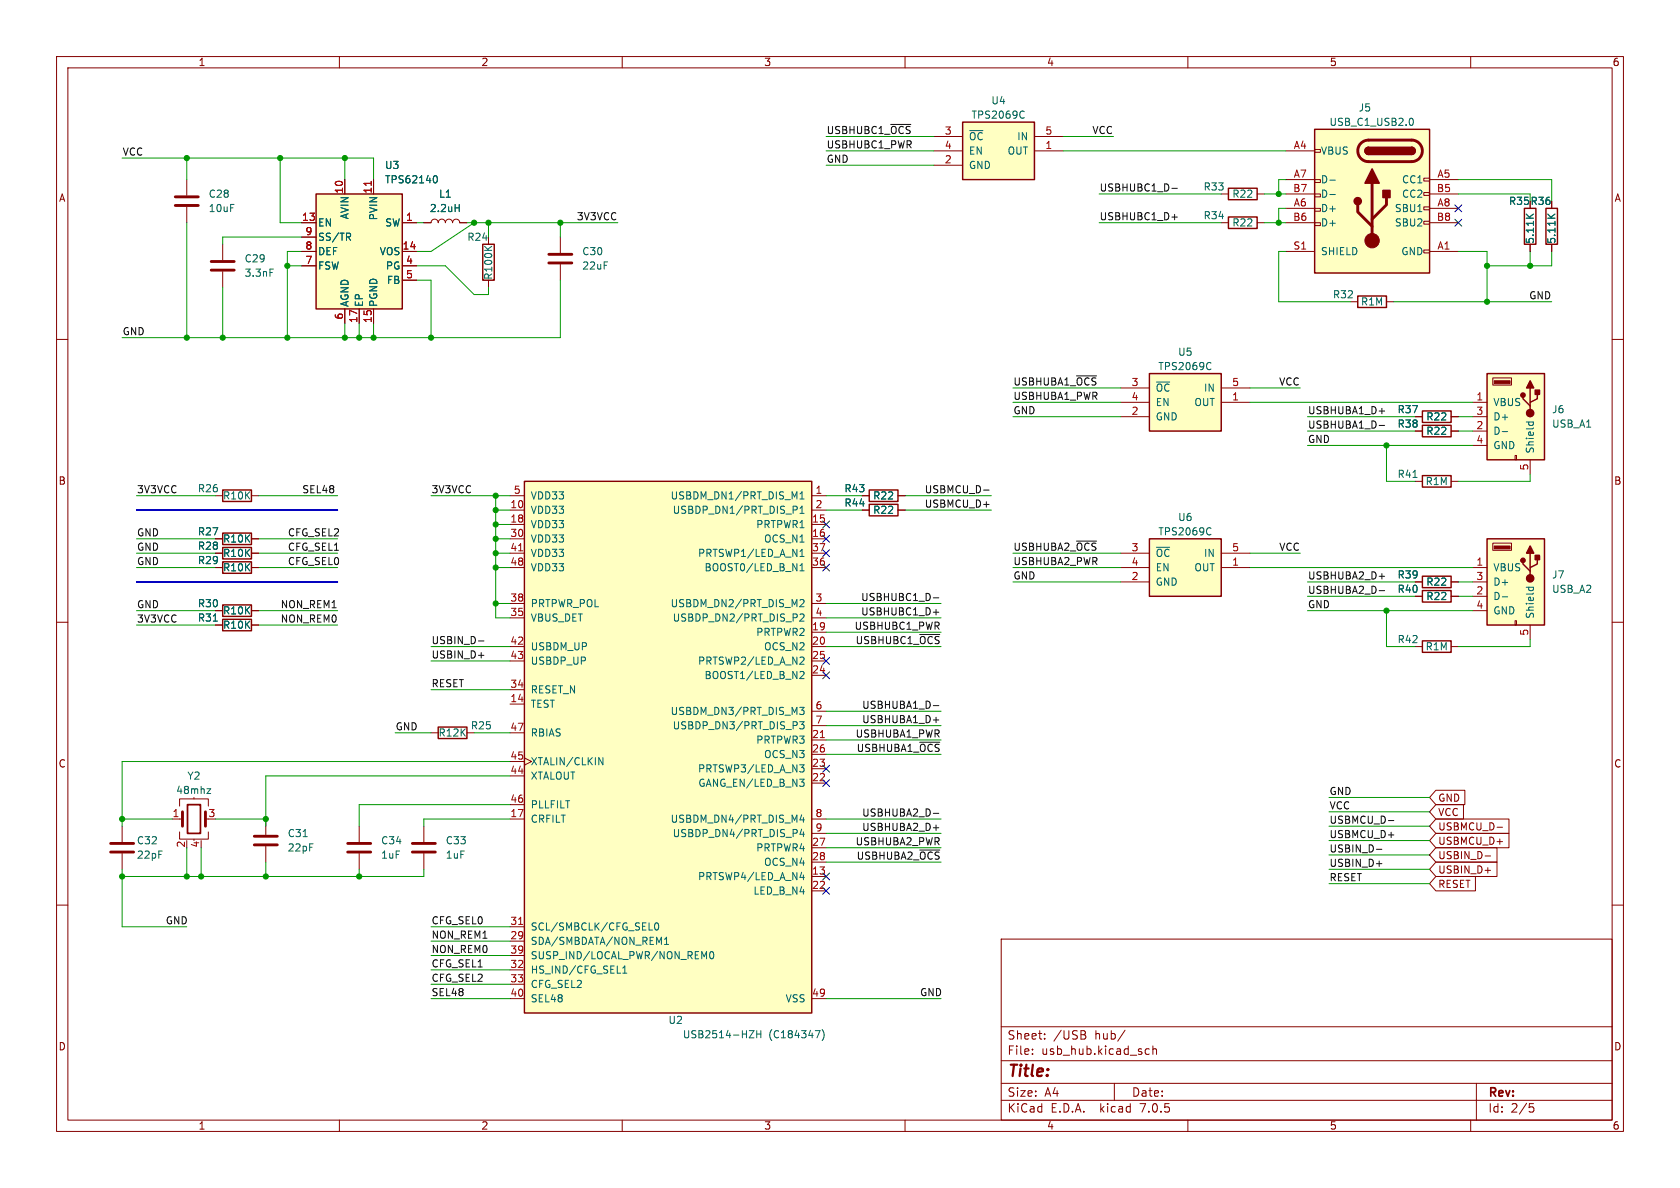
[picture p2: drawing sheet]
<svg xmlns="http://www.w3.org/2000/svg" width="297mm" height="210mm" viewBox="0 0 297 210" stroke-linecap="round" stroke-linejoin="round" font-family="sans-serif">
<g fill="none" stroke="#840000" stroke-width=".18">
<path d="M10 10h277v190h-277zM12 12h273v186h-273zM60 10v2M110 10v2M160 10v2M210 10v2M260 10v2M33 31.8v2.7M33 36.6v2.8M53.3 39.4h2.6M61 31.8v2.5M66 31.8v2.5"/>
<path d="M71.1 39.4h2.6M74.9 39.4h1.3a.64 .64 0 0 1 .6-.7 .64 .64 0 0 1 .7 .7 .64 .64 0 0 1 .6-.7 .64 .64 0 0 1 .6 .7 .64 .64 0 0 1 .7-.7 .64 .64 0 0 1 .6 .7 .64 .64 0 0 1 .6-.7 .64 .64 0 0 1 .7 .7h1.2M165.1 26.7h5.1M165.1 29.2h5.1M165.1 24.1h5.1M182.9 26.7h5.1M182.9 24.1h5.1M215.9 34.3h1.3M215.9 39.4h1.3M222.2 34.3h1.3M222.2 39.4h1.3M227.3 26.7h5.1"/>
<path d="M227.3 31.8h5.1M227.3 36.8h5.1M227.3 34.3h5.1M227.3 39.4h5.1M232.4 31.8h1v.5h-1zM232.4 26.4h1v.5h-1zM232.4 39.4h1v.5h-1zM232.4 36.8h1v.5h-1zM232.4 34.3h1v.5h-1zM251.7 39.1h1v.5h-1zM251.7 36.6h1v.5h-1zM251.7 34h1v.5h-1z"/>
<path d="M251.7 31.5h1v.5h-1zM252.7 31.8h5.1M252.7 36.8h5.1M252.7 34.3h5.1M252.7 39.4h5.1M274.3 35.6v1.2M10 60h2M39.4 43.2v2.8M39.4 48v2.8M53.3 44.5h2.6M53.3 47h2.6M53.3 41.9h2.6"/>
<path d="M61 54.6v2.6M63.5 54.6v2.6M66 54.6v2.6M71.1 44.5h2.6M71.1 47h2.6M71.1 49.5h2.6M86.4 49.5v1.3M99.1 41.9v2.8M99.1 46.7v2.8M227.3 44.5h5.1M238.8 53.3h1.2M245.1 53.3h1.3"/>
<path d="M251.7 44.2h1v.5h-1zM252.7 44.5h5.1M270.5 43.2v1.3M274.3 43.2v1.3M285 60h2M198.1 71.1h5.1M198.1 73.7h5.1M198.1 68.6h5.1M215.9 71.1h5.1M215.9 68.6h5.1M250.2 73.7h1.3M250.2 76.2h1.3"/>
<path d="M256.5 73.7h1.3M256.5 76.2h1.3M260.3 71.1h2.6M260.3 73.7h2.6M260.3 76.2h2.6M260.3 78.7h2.6M263.9 66.8h3.3v1.3h-3.3zM38.1 97.8h1.3M38.1 87.6h1.3M38.1 95.3h1.3M44.4 97.8h1.3M44.4 87.6h1.3"/>
<path d="M44.4 95.3h1.3M90.2 97.8h2.5M90.2 87.6h2.5M90.2 90.2h2.5M90.2 92.7h2.5M90.2 95.3h2.5M143.5 97.8h2.5M143.5 87.6h2.5M143.5 90.2h2.5M143.5 92.7h2.5M143.5 95.3h2.5M152.4 87.6h1.3"/>
<path d="M152.4 90.2h1.3M158.7 87.6h1.3M158.7 90.2h1.3M198.1 97.8h5.1M215.9 97.8h5.1M250.2 85.1h1.3M256.5 85.1h1.3M263.9 96h3.3v1.3h-3.3zM267.8 80.5h.3v.8h-.3zM270.5 81.3v2.5M10 110h2M38.1 100.3h1.3"/>
<path d="M38.1 108h1.3M38.1 110.5h1.3M44.4 100.3h1.3M44.4 108h1.3M44.4 110.5h1.3M90.2 114.3h2.5M90.2 100.3h2.5M90.2 116.8h2.5M90.2 106.7h2.5M90.2 109.2h2.5M143.5 114.3h2.5M143.5 100.3h2.5"/>
<path d="M143.5 111.8h2.5M143.5 119.4h2.5M143.5 116.8h2.5M143.5 106.7h2.5M143.5 109.2h2.5M198.1 100.3h5.1M198.1 102.9h5.1M215.9 100.3h5.1M250.2 114.3h1.3M250.2 102.9h1.3M250.2 105.4h1.3M256.5 114.3h1.3"/>
<path d="M256.5 102.9h1.3M256.5 105.4h1.3M260.3 100.3h2.6M260.3 102.9h2.6M260.3 105.4h2.6M260.3 108h2.6M267.8 109.7h.3v.8h-.3zM270.5 110.5v2.5M285 110h2M76.2 129.5h1.3M82.5 129.5h1.3M90.2 129.5h2.5"/>
<path d="M90.2 124.5h2.5M90.2 121.9h2.5M90.2 137.2h2.5M90.2 134.6h2.5M92.7 134l1.3 .6-1.3 .7M143.5 130.8h2.5M143.5 138.4h2.5M143.5 135.9h2.5M143.5 133.4h2.5M143.5 125.7h2.5M143.5 128.3h2.5M253.8 139.7h5.2v2.5h-5.2l-1.1-1.2z"/>
<path d="M10 160h2M21.6 146.1v2.7M21.6 150.9v2.8M30.5 144.8h1.8M31.7 147.1v1.2h5.1v-1.2M31.7 142.5v-1.3h5.1v1.3M34.3 141v.2M34.3 148.3v.3M47 144.8v2.8M47 149.6v2.8M63.5 146.1v2.7M63.5 150.9v2.8"/>
<path d="M74.9 146.1v2.7M74.9 150.9v2.8M90.2 144.8h2.5M90.2 142.2h2.5M143.5 144.8h2.5M143.5 154.9h2.5M143.5 157.5h2.5M143.5 149.9h2.5M143.5 152.4h2.5M143.5 147.3h2.5M253.8 144.8h13v2.5h-13l-1.1-1.2zM253.8 154.9h7v2.6h-7l-1.1-1.3z"/>
<path d="M253.8 152.4h10.9v2.5h-10.9l-1.1-1.2zM253.8 142.2h4.9v2.6h-4.9l-1.1-1.3zM253.8 149.9h10.9v2.5h-10.9l-1.1-1.3zM253.8 147.3h13v2.6h-13l-1.1-1.3zM262.5 153.9h1M262.5 151.3h1M264.7 146.2h.9M285 160h2M90.2 166.4h2.5M90.2 163.8h2.5M90.2 171.5h2.5M90.2 174h2.5"/>
<path d="M90.2 168.9h2.5M90.2 176.5h2.5M143.5 176.5h2.5M177 166h108v32h-108zM60 198v2M110 198v2M160 198v2M177 194.5h108M177 191.5h108M177 187.5h108M177 181.5h108M182.5 186.3v.1"/>
<path d="M182.5 185.5v.1M184.7 183.6v.1M184.7 182.8v.1M191.6 182.2l.3 .3-.1 .3-.2 .1a.4 .4 0 0 1 .4 .4 .4 .4 0 0 1-.3 .4M197 191.5v3M198.9 182.1l-1.3 2M202.5 186.1l.2 .3 .5-.1M203.2 185.5l-.5-.1-.2 .3M203.8 185.5l.2-.1 .4 .1 .1 .9M203.8 184.9v1.5M210 198v2M260 198v2"/>
<path d="M261 191.5v6.5M270.4 195.1h.7M270.5 195.7h.4l.3 .3-.2 .5-.5 .1"/>
</g>
<g fill="none" stroke="#840000" stroke-width=".25">
<path d="M55.9 34.3h15.2v20.3h-15.2zM170.2 21.6h12.7v10.2h-12.7zM217.2 33.3h5v2h-5zM217.2 38.4h5v2h-5zM232.4 22.9h20.3v25.4h-20.3zM241.9 26a.64 .64 0 0 0-.6 .7 .64 .64 0 0 0 .6 .6M249.6 26a.64 .64 0 0 1 .6 .7 .64 .64 0 0 1-.6 .6M269.5 36.8h2v6.4h-2zM273.3 36.8h2v6.4h-2zM85.3 43.2h2.1v6.3h-2.1zM240 52.3h5.1v2.1h-5.1zM203.2 66h12.7v10.2h-12.7z"/>
<path d="M251.5 72.6h5v2.1h-5zM251.5 75.2h5v2h-5zM262.9 66h10.1v15.3h-10.1zM269.2 69.9v.6l1.3 1.3v.6M270.5 68.6v2.5M271.8 69.2v1.3l-1.3 .6v.7M39.4 96.8h5v2h-5zM39.4 99.3h5v2h-5zM39.4 86.6h5v2h-5zM39.4 94.2h5v2.1h-5zM92.7 85.1h50.8v94h-50.8zM153.7 86.6h5v2h-5z"/>
<path d="M153.7 89.2h5v2h-5zM203.2 95.3h12.7v10.1h-12.7zM251.5 84.1h5v2h-5zM262.9 95.3h10.1v15.2h-10.1zM269.2 99.1v.6l1.3 1.3v.6M270.5 97.8v2.5M271.8 98.4v1.3l-1.3 .6v.7M39.4 109.5h5v2h-5zM39.4 106.9h5v2.1h-5zM251.5 113.3h5v2h-5zM251.5 101.9h5v2h-5zM251.5 104.4h5v2h-5z"/>
<path d="M77.5 128.5h5v2.1h-5z"/>
</g>
<g fill="#ffffc2" stroke="#ffffc2" stroke-width=".18">
<path d="M203.2 66h12.7v10.2h-12.7z"/>
<path d="M232.4 22.9h20.3v25.4h-20.3z"/>
<path d="M170.2 21.6h12.7v10.2h-12.7z"/>
<path d="M203.2 95.3h12.7v10.1h-12.7z"/>
<path d="M55.9 34.3h15.2v20.3h-15.2z"/>
<path d="M262.9 66h10.1v15.3h-10.1z"/>
<path d="M262.9 95.3h10.1v15.2h-10.1z"/>
<path d="M92.7 85.1h50.8v94h-50.8z"/>
</g>
<g fill="none" stroke="#006464" stroke-width=".18">
<path d="M180.8 19.6l.3 .2M76.9 31.1a.68 .68 0 0 1 .4 .6 .68 .68 0 0 1-.4 .6M80.5 36.7h.7M81.2 36.1v1.3M181.1 20.8l-.3 .1M235.1 31.8h1M235.1 34.4h1M249.4 20.9a.68 .68 0 0 1 .5 .6 .68 .68 0 0 1-.5 .7M269.8 37.8l.7 .8M271.1 37.8l-.7 .6M273.6 37.8l.8 .8M274.9 37.8l-.7 .6"/>
<path d="M47.7 47.6h.6M61.6 41.9l.4 .6M61.9 41.3l.1 .2-.1 .3M213.8 64.1l.3 .1M214.1 65.2l-.3 .1M265.6 76.3h.9M269.8 74.6h1.3M270.3 74.6l-.1 .4M271 74.6l.1 .4M140.9 89.6v.4M141.4 88.2h.8M141.4 87.3l.4-.4v1.3"/>
<path d="M141.4 89.8l.4-.3v1.2M141.4 97.5l.4-.4v1.3M141.4 90.7h.8M141.4 98.4h.8M213.8 93.3l.3 .1M214.1 94.4l-.3 .2M141.4 100l.4-.4v1.3M141.4 106.1l.5-.1 .3 .4-.8 .9h.8M141.4 108.7l.5-.2 .3 .4-.8 .9h.8M141.4 100.9h.8M141.5 118.8l.4-.1 .3 .4-.8 .9h.8M141.6 116.1l.4 .1 .2 .3-.8 .9h.8"/>
<path d="M265.6 105.5h.9M269.8 103.8h1.3M270.3 103.8l-.1 .4M271 103.8l.1 .4M36.6 139.4h.7l-.7 .9h.7M105.9 133.9l.7 1.3v-1.3M141.4 137.7h.8l-.5 .5M141.4 125h.8l-.5 .5 .4 .1v.6l-.2 .1-.5-.1M141.4 127.6h.8l-.5 .5 .4 .1v.5l-.2 .1-.5-.1M141.4 135.2h.8l-.5 .5 .4 .1 .1 .4-.3 .3h-.4M141.9 138.2l.3 .3v.3l-.3 .2M141.4 155.1h.8"/>
<path d="M141.7 144l-.3 .9h.8M141.7 146.6l-.3 .9h.8M142 144.5v.9M142 147.1v.8M142 154.7v.8M110.1 172h.7M110.1 171.1l.4-.3v1.2M114.8 164.4h.6M115.9 163.2l.1-.1a.68 .68 0 0 1 .5 .7 .68 .68 0 0 1-.5 .6 .84 .84 0 0 1-.1-1.2zM117.5 166.9h.7M117.5 166l.3-.3v1.2M124.5 169.1l.4-.9v1.3"/>
<path d="M125.6 168.3l.2-.1a.68 .68 0 0 1 .4 .7 .68 .68 0 0 1-.4 .6l-.2-.1-.1-.4zM132.5 182.2h.8l-.8 1.3h.8M133.8 182.2v1.3M133.8 182.8h.7M134.5 182.2v1.3M144.1 182.2h.9l-.6 1.3M145.3 182a1.46 1.46 0 0 1 0 1.9"/>
</g>
<g fill="#840000" stroke="#840000" stroke-width=".25">
<path d="M241.5 26.2l.4-.2v1.3a.64 .64 0 0 1-.5-.4 .64 .64 0 0 1 .1-.7z"/>
<path d="M242.6 29.8l1.2 2.6h-2.5z"/>
<path d="M244.5 33.7h1.2v1.2h-1.2z"/>
<path d="M241.9 26h7.7v1.3h-7.7z"/>
<path d="M249.6 26a.64 .64 0 0 1 .6 .7 .64 .64 0 0 1-.6 .6z"/>
<path d="M270.5 67.3l.6 1.3h-1.2z"/>
<path d="M271.4 69h.8v.7h-.8z"/>
<path d="M270.5 96.5l.6 1.3h-1.2z"/>
<path d="M271.4 98.2h.8v.7h-.8z"/>
<circle cx="240" cy="35.6" r=".63"/>
<circle cx="269.2" cy="69.9" r=".38"/>
<circle cx="270.5" cy="73" r=".63"/>
<circle cx="269.2" cy="99.1" r=".38"/>
<circle cx="270.5" cy="102.2" r=".63"/>
</g>
<g fill="none" stroke="#840000" stroke-width=".51">
<path d="M31 36.3h4.1M31 34.8h4.1M240 36.2v1.3l2.6 2.5M240.6 25.3l.5-.4 .7-.1h7.8a1.91 1.91 0 0 1 1.9 1.9 1.91 1.91 0 0 1-1.9 1.9h-7.7a1.91 1.91 0 0 1-1.7-1.2 1.91 1.91 0 0 1 .4-2.1zM242.6 32.4v10.1M245.1 34.9v1.3l-2.5 2.5M37.3 47.8h4.1M37.3 46.2h4.1M97 46.5h4.1M97 45h4.1M19.6 150.6h4M19.6 149.1h4"/>
<path d="M32.3 143.5v2.6M36.3 143.5v2.6M45 149.4h4M45 147.8h4M61.5 150.6h4M61.5 149.1h4M72.9 150.6h4.1M72.9 149.1h4.1"/>
</g>
<g fill="#840000" stroke="#840000" stroke-width=".18">
<path d="M264.2 67.3h2.8v.5h-2.8z"/>
<path d="M264.2 96.5h2.8v.5h-2.8z"/>
<circle cx="242.6" cy="42.5" r="1.27"/>
</g>
<path d="M65.6 32.1v.7M91.7 97.4h.7M145 130.4h.7M91.7 163.4h.7" fill="none" stroke="#a90000" stroke-width=".18"/>
<path d="M33.1 142.2h2.3v5.1h-2.3z" fill="none" stroke="#840000" stroke-width=".3"/>
<g fill="none" stroke="#0f0f0f" stroke-width=".18">
<path d="M157.5 22h3.5M207.2 38.4h.9M207.2 33.3h.9M190.3 66.4h3.6M243.8 75.2h1M243.8 72.7h1M173.9 86.6h1M190.3 95.7h3.6M84.6 113.3h1M84.6 115.8h1M162.6 112.2h3.5M165 108.2h1"/>
<path d="M165 105.7h1M243.8 101.9h1M243.8 104.4h1M162.6 131.2h3.5M165 124.7h1M165 127.3h1M162.6 150.3h3.5M165 143.8h1M165 146.3h1M243.3 150.1h1M243.3 152.7h1M245.5 145.1h.9"/>
</g>
<path d="M24.1 90.2h35.6h-35.6M24.1 102.9h35.6h-35.6" fill="none" stroke="#0000c2" stroke-width=".2"/>
<g fill="none" stroke="#009600" stroke-width=".18">
<path d="M21.6 27.9h44.4v3.9M33 27.9v3.9M33 39.4v20.3M49.5 27.9v11.5h3.8M61 27.9v3.9M73.7 39.4h1.2M82.5 39.4h26.7M83.8 39.4l-7.6 5.1h-2.5M86.4 39.4v2.5M99.1 39.4v2.5M146 29.2h19.1M146 26.7h19.1"/>
<path d="M146 24.1h19.1M188 26.7h39.3M188 24.1h8.8M194.3 39.4h21.6M194.3 34.3h21.6M223.5 39.4h3.8M223.5 34.3h3.8M227.3 31.8h-1.2v2.5M227.3 36.8h-1.2v2.6M257.8 34.3h12.7v1.3M257.8 31.8h16.5v3.8M39.4 50.8v8.9"/>
<path d="M50.8 47h2.5M53.3 41.9h-13.9v1.3M53.3 44.5h-2.5v15.2M61 57.2v2.5M63.5 57.2v2.5M66 57.2v2.5M73.7 47h5l5.1 5.1h2.6v-1.3M73.7 49.5h2.5v10.2M99.1 49.5v10.2h-77.5M227.3 44.5h-1.2v8.8h12.7M246.4 53.3h27.9M257.8 44.5h5.1v8.8"/>
<path d="M270.5 44.5v2.5M274.3 44.5v2.5h-11.4M179.1 71.1h19M179.1 73.7h19M179.1 68.6h19M221 71.1h39.3M221 68.6h8.9M231.1 78.7h29.2M231.1 73.7h19.1M231.1 76.2h19.1M245.1 78.7v6.4h5.1M257.8 73.7h2.5"/>
<path d="M257.8 76.2h2.5M24.1 97.8h14M24.1 95.3h14M24.1 87.6h14M45.7 97.8h14M45.7 95.3h14M45.7 87.6h14M76.2 87.6h14M87.6 97.8h2.6M87.6 87.6v21.6h2.6M87.6 95.3h2.6M87.6 92.7h2.6"/>
<path d="M87.6 90.2h2.6M146 87.6h6.4M146 90.2h6.4M160 87.6h15.3M160 90.2h15.3M179.1 97.8h19M221 97.8h8.9M270.5 83.8v1.3h-12.7M24.1 100.3h14M24.1 108h14M24.1 110.5h14M45.7 100.3h14"/>
<path d="M45.7 108h14M45.7 110.5h14M76.2 114.3h14M76.2 116.8h14M87.6 100.3h2.6M87.6 106.7h2.6M146 114.3h20.4M146 106.7h20.4M146 109.2h20.4M146 111.8h20.4M179.1 100.3h19M179.1 102.9h19"/>
<path d="M221 100.3h39.3M231.1 105.4h19.1M231.1 102.9h19.1M231.1 108h29.2M245.1 108v6.3h5.1M257.8 105.4h2.5M257.8 102.9h2.5M270.5 113v1.3h-12.7M69.8 129.5h6.4M76.2 121.9h14M83.8 129.5h6.4M90.2 137.2h-43.2v8.9"/>
<path d="M90.2 134.6h-68.6v11.5M146 125.7h20.4M146 133.4h20.4M146 128.3h20.4M146 130.8h20.4M21.6 144.8h8.9M21.6 153.7v10.1h11.4M33 149.9v5M35.6 149.9v5M38.1 144.8h8.9M47 152.4v2.5M63.5 153.7v1.2"/>
<path d="M74.9 153.7v1.2h-53.3M90.2 142.2h-26.7v3.9M90.2 144.8h-15.3v1.3M146 144.8h20.4M146 152.4h20.4M146 149.9h20.4M146 147.3h20.4M234.9 141h17.8M234.9 143.5h17.8M234.9 153.7h17.8M234.9 151.1h17.8M234.9 146.1h17.8"/>
<path d="M234.9 148.6h17.8M234.9 156.2h17.8M76.2 168.9h14M76.2 163.8h14M76.2 166.4h14M76.2 171.5h14M76.2 176.5h14M76.2 174h14M146 176.5h20.4"/>
</g>
<g fill="none" stroke="#000084" stroke-width=".18">
<path d="M257.2 36.2l1.2 1.2M257.2 38.8l1.2 1.2M258.4 36.2l-1.2 1.2M258.4 38.8l-1.2 1.2M145.4 97.2l1.3 1.2M145.4 92.1l1.3 1.2M145.4 94.6l1.3 1.3M145.4 99.7l1.3 1.2M146.7 97.2l-1.3 1.2M146.7 92.1l-1.3 1.2M146.7 94.6l-1.3 1.3M146.7 99.7l-1.3 1.2"/>
<path d="M145.4 116.2l1.3 1.2M145.4 118.8l1.3 1.2M146.7 116.2l-1.3 1.2M146.7 118.8l-1.3 1.2M145.4 137.8l1.3 1.2M145.4 135.3l1.3 1.2M146.7 137.8l-1.3 1.2M146.7 135.3l-1.3 1.2M145.4 154.3l1.3 1.2M145.4 156.9l1.3 1.2M146.7 154.3l-1.3 1.2M146.7 156.9l-1.3 1.2"/>
</g>
<g fill="#009600" stroke="#009600" stroke-width=".18">
<circle cx="83.8" cy="39.4" r=".46"/>
<circle cx="86.4" cy="39.4" r=".46"/>
<circle cx="99.1" cy="39.4" r=".46"/>
<circle cx="87.6" cy="90.2" r=".46"/>
<circle cx="87.6" cy="87.6" r=".46"/>
<circle cx="76.2" cy="59.7" r=".46"/>
<circle cx="245.1" cy="78.7" r=".46"/>
<circle cx="270.5" cy="47" r=".46"/>
<circle cx="262.9" cy="53.3" r=".46"/>
<circle cx="262.9" cy="47" r=".46"/>
<circle cx="226.1" cy="34.3" r=".46"/>
<circle cx="226.1" cy="39.4" r=".46"/>
<circle cx="245.1" cy="108" r=".46"/>
<circle cx="33" cy="27.9" r=".46"/>
<circle cx="39.4" cy="59.7" r=".46"/>
<circle cx="33" cy="59.7" r=".46"/>
<circle cx="50.8" cy="47" r=".46"/>
<circle cx="50.8" cy="59.7" r=".46"/>
<circle cx="49.5" cy="27.9" r=".46"/>
<circle cx="87.6" cy="100.3" r=".46"/>
<circle cx="87.6" cy="106.7" r=".46"/>
<circle cx="87.6" cy="97.8" r=".46"/>
<circle cx="87.6" cy="95.3" r=".46"/>
<circle cx="87.6" cy="92.7" r=".46"/>
<circle cx="35.6" cy="154.9" r=".46"/>
<circle cx="47" cy="154.9" r=".46"/>
<circle cx="63.5" cy="154.9" r=".46"/>
<circle cx="21.6" cy="144.8" r=".46"/>
<circle cx="47" cy="144.8" r=".46"/>
<circle cx="21.6" cy="154.9" r=".46"/>
<circle cx="33" cy="154.9" r=".46"/>
<circle cx="61" cy="59.7" r=".46"/>
<circle cx="63.5" cy="59.7" r=".46"/>
<circle cx="61" cy="27.9" r=".46"/>
<circle cx="66" cy="59.7" r=".46"/>
</g>
<text font-size="2.8" fill="#840000" x="178" y="190.8">Title:</text>
<g font-size="2.1" fill="#840000">
<text x="178" y="183.9">Sheet:</text>
<text x="186.2" y="183.9">/USB</text>
<text x="193.4" y="183.9">hub/</text>
<text x="178" y="186.6">File:</text>
<text x="184" y="186.6">usb_hub.kicad_sch</text>
<text x="178" y="196.8">KiCad</text>
<text x="178" y="194">Size:</text>
<text x="184.6" y="194">A4</text>
<text x="185.7" y="196.8">E.D.A.</text>
<text x="194.4" y="196.8">kicad</text>
<text x="200" y="194">Date:</text>
<text x="201.5" y="196.8">7.0.5</text>
<text x="263" y="194.2">Rev:</text>
<text x="263" y="196.8">Id:</text>
<text x="267" y="196.8">2/5</text>
</g>
<g font-size="1.8" fill="#840000">
<text x="35" y="11.8">1</text>
<text x="85" y="11.8">2</text>
<text x="135" y="11.8">3</text>
<text x="185" y="11.8">4</text>
<text x="235" y="11.8">5</text>
<text x="285" y="11.8">6</text>
<text x="10.4" y="35.8">A</text>
<text x="285.4" y="35.8">A</text>
<text x="266.7" y="36.4">R35 R36</text>
<text x="10.3" y="85.8">B</text>
<text x="285.3" y="85.8">B</text>
<text x="10.3" y="135.8">C</text>
<text x="285.3" y="135.8">C</text>
<text x="254.2" y="141.9">GND</text>
<text x="254.2" y="147">USBMCU_D-</text>
<text x="254.2" y="144.4">VCC</text>
<text x="254.2" y="149.5">USBMCU_D+</text>
<text x="254.2" y="154.6">USBIN_D+</text>
<text x="254.2" y="152">USBIN_D-</text>
<text x="254.2" y="157.1">RESET</text>
<text x="10.3" y="185.8">D</text>
<text x="285.3" y="185.8">D</text>
<text x="35" y="199.8">1</text>
<text x="85" y="199.8">2</text>
<text x="135" y="199.8">3</text>
<text x="185" y="199.8">4</text>
<text x="235" y="199.8">5</text>
<text x="285" y="199.8">6</text>
</g>
<g font-size="1.8" fill="#0f0f0f">
<text x="146" y="23.8">USBHUBC1_~{OCS}</text>
<text x="193.1" y="23.8">VCC</text>
<text x="21.6" y="27.6">VCC</text>
<text x="146" y="26.3">USBHUBC1_PWR</text>
<text x="146" y="28.9">GND</text>
<text x="194.3" y="33.9">USBHUBC1_D-</text>
<text x="102" y="39">3V3VCC</text>
<text x="194.3" y="39">USBHUBC1_D+</text>
<text x="270.3" y="53">GND</text>
<text x="21.6" y="59.3">GND</text>
<text x="179.1" y="68.2">USBHUBA1_~{OCS}</text>
<text x="179.1" y="70.8">USBHUBA1_PWR</text>
<text x="226.1" y="68.2">VCC</text>
<text x="179.1" y="73.3">GND</text>
<text x="231.1" y="75.9">USBHUBA1_D-</text>
<text x="231.1" y="73.3">USBHUBA1_D+</text>
<text x="231.1" y="78.4">GND</text>
<text x="24.1" y="87.3">3V3VCC</text>
<text x="53.3" y="87.3">SEL48</text>
<text x="76.2" y="87.3">3V3VCC</text>
<text x="163.5" y="89.8">USBMCU_D+</text>
<text x="163.5" y="87.3">USBMCU_D-</text>
<text x="24.1" y="94.9">GND</text>
<text x="50.8" y="94.9">CFG_SEL2</text>
<text x="24.1" y="100">GND</text>
<text x="24.1" y="97.4">GND</text>
<text x="50.8" y="100">CFG_SEL0</text>
<text x="50.8" y="97.4">CFG_SEL1</text>
<text x="179.1" y="97.4">USBHUBA2_~{OCS}</text>
<text x="179.1" y="100">USBHUBA2_PWR</text>
<text x="226.1" y="97.4">VCC</text>
<text x="24.1" y="107.6">GND</text>
<text x="49.5" y="107.6">NON_REM1</text>
<text x="152.2" y="106.3">USBHUBC1_D-</text>
<text x="179.1" y="102.5">GND</text>
<text x="231.1" y="107.6">GND</text>
<text x="231.1" y="102.5">USBHUBA2_D+</text>
<text x="231.1" y="105.1">USBHUBA2_D-</text>
<text x="24.1" y="110.1">3V3VCC</text>
<text x="49.5" y="110.1">NON_REM0</text>
<text x="76.2" y="114">USBIN_D-</text>
<text x="151.1" y="111.4">USBHUBC1_PWR</text>
<text x="151.2" y="114">USBHUBC1_~{OCS}</text>
<text x="152.2" y="108.9">USBHUBC1_D+</text>
<text x="76.2" y="116.5">USBIN_D+</text>
<text x="76.2" y="121.6">RESET</text>
<text x="152.4" y="125.4">USBHUBA1_D-</text>
<text x="69.8" y="129.2">GND</text>
<text x="151.2" y="130.5">USBHUBA1_PWR</text>
<text x="152.4" y="127.9">USBHUBA1_D+</text>
<text x="151.4" y="133">USBHUBA1_~{OCS}</text>
<text x="234.9" y="140.6">GND</text>
<text x="234.9" y="143.2">VCC</text>
<text x="151.2" y="149.5">USBHUBA2_PWR</text>
<text x="152.4" y="144.4">USBHUBA2_D-</text>
<text x="152.4" y="147">USBHUBA2_D+</text>
<text x="234.9" y="145.7">USBMCU_D-</text>
<text x="234.9" y="148.2">USBMCU_D+</text>
<text x="151.4" y="152.1">USBHUBA2_~{OCS}</text>
<text x="234.9" y="150.8">USBIN_D-</text>
<text x="234.9" y="155.9">RESET</text>
<text x="234.9" y="153.3">USBIN_D+</text>
<text x="29.2" y="163.5">GND</text>
<text x="76.2" y="163.5">CFG_SEL0</text>
<text x="76.2" y="166">NON_REM1</text>
<text x="76.2" y="168.6">NON_REM0</text>
<text x="76.2" y="173.6">CFG_SEL2</text>
<text x="76.2" y="171.1">CFG_SEL1</text>
<text x="76.2" y="176.2">SEL48</text>
<text x="162.6" y="176.2">GND</text>
</g>
<g font-size="1.8" fill="#a90000">
<text x="167" y="23.9">3</text>
<text x="184.8" y="23.9">5</text>
<text x="167" y="29">2</text>
<text x="167" y="26.4">4</text>
<text x="184.8" y="26.4">1</text>
<text x="228.7" y="26.4">A4</text>
<text x="60.7" y="34.3" transform="rotate(-90 60.7 34.3)">10</text>
<text x="65.8" y="34.3" transform="rotate(-90 65.8 34.3)">11</text>
<text x="228.6" y="34">B7</text>
<text x="228.7" y="31.5">A7</text>
<text x="254" y="34">B5</text>
<text x="254.1" y="31.5">A5</text>
<text x="53.3" y="39.1">13</text>
<text x="53.9" y="41.7">9</text>
<text x="71.7" y="39.1">1</text>
<text x="228.6" y="39.1">B6</text>
<text x="228.7" y="36.6">A6</text>
<text x="254" y="39.1">B8</text>
<text x="254.1" y="36.6">A8</text>
<text x="53.9" y="46.7">7</text>
<text x="53.9" y="44.2">8</text>
<text x="71.1" y="44.2">14</text>
<text x="71.7" y="46.7">4</text>
<text x="228.6" y="44.2">S1</text>
<text x="254.1" y="44.2">A1</text>
<text x="71.7" y="49.3">5</text>
<text x="60.7" y="56.5" transform="rotate(-90 60.7 56.5)">6</text>
<text x="63.2" y="57.2" transform="rotate(-90 63.2 57.2)">17</text>
<text x="65.8" y="57.2" transform="rotate(-90 65.8 57.2)">15</text>
<text x="200" y="68.3">3</text>
<text x="200" y="70.9">4</text>
<text x="217.8" y="70.9">1</text>
<text x="217.8" y="68.3">5</text>
<text x="261" y="70.9">1</text>
<text x="200" y="73.4">2</text>
<text x="261" y="75.9">2</text>
<text x="261" y="73.4">3</text>
<text x="261" y="78.5">4</text>
<text x="270.3" y="83.2" transform="rotate(-90 270.3 83.2)">5</text>
<text x="90.2" y="89.9">10</text>
<text x="90.8" y="87.4">5</text>
<text x="144.1" y="87.4">1</text>
<text x="144.1" y="89.9">2</text>
<text x="90.2" y="92.5">18</text>
<text x="90.2" y="95">30</text>
<text x="143.5" y="92.5">15</text>
<text x="143.5" y="95">16</text>
<text x="90.2" y="97.5">41</text>
<text x="90.2" y="100.1">48</text>
<text x="143.5" y="100.1">36</text>
<text x="143.5" y="97.5">37</text>
<text x="200" y="97.5">3</text>
<text x="200" y="100.1">4</text>
<text x="217.8" y="100.1">1</text>
<text x="217.8" y="97.5">5</text>
<text x="261" y="100.1">1</text>
<text x="90.2" y="106.4">38</text>
<text x="144.1" y="106.4">3</text>
<text x="200" y="102.6">2</text>
<text x="261" y="105.2">2</text>
<text x="261" y="102.6">3</text>
<text x="261" y="107.7">4</text>
<text x="90.2" y="109">35</text>
<text x="143.5" y="111.5">19</text>
<text x="144.1" y="109">4</text>
<text x="270.3" y="112.4" transform="rotate(-90 270.3 112.4)">5</text>
<text x="90.2" y="114">42</text>
<text x="90.2" y="116.6">43</text>
<text x="143.5" y="114">20</text>
<text x="143.5" y="119.1">24</text>
<text x="143.5" y="116.6">25</text>
<text x="90.2" y="124.2">14</text>
<text x="90.2" y="121.7">34</text>
<text x="144.1" y="125.5">6</text>
<text x="90.2" y="129.3">47</text>
<text x="143.5" y="130.6">21</text>
<text x="144.1" y="128">7</text>
<text x="90.2" y="136.9">44</text>
<text x="90.2" y="134.4">45</text>
<text x="143.5" y="135.6">23</text>
<text x="143.5" y="133.1">26</text>
<text x="90.2" y="142">46</text>
<text x="143.5" y="138.2">22</text>
<text x="30.4" y="144.5">1</text>
<text x="32.8" y="149.9" transform="rotate(-90 32.8 149.9)">2</text>
<text x="35.3" y="149.9" transform="rotate(-90 35.3 149.9)">4</text>
<text x="36.8" y="144.5">3</text>
<text x="90.2" y="144.5">17</text>
<text x="143.5" y="149.6">27</text>
<text x="144.1" y="144.5">8</text>
<text x="144.1" y="147.1">9</text>
<text x="143.5" y="154.7">13</text>
<text x="143.5" y="152.1">28</text>
<text x="143.5" y="157.2">22</text>
<text x="90.2" y="166.1">29</text>
<text x="90.2" y="163.6">31</text>
<text x="90.2" y="171.2">32</text>
<text x="90.2" y="173.7">33</text>
<text x="90.2" y="168.7">39</text>
<text x="90.2" y="176.3">40</text>
<text x="143.5" y="176.3">49</text>
</g>
<g font-size="1.8" fill="#006464">
<text x="171.7" y="21.1">TPS2069C</text>
<text x="175.2" y="18.6">U4</text>
<text x="235" y="22.4">USB_C1_USB2.0</text>
<text x="240.1" y="19.9">J5</text>
<text x="171.2" y="25">~{OC}</text>
<text x="171.2" y="27.5">EN</text>
<text x="178.1" y="27.5">OUT</text>
<text x="179.8" y="25">IN</text>
<text x="233.4" y="27.5">VBUS</text>
<text x="36.8" y="35.1">C28</text>
<text x="68" y="30">U3</text>
<text x="68" y="32.6">TPS62140</text>
<text x="77.6" y="35.1">L1</text>
<text x="171.2" y="30">GND</text>
<text x="212.7" y="33.8">R33</text>
<text x="217.8" y="35.1">R22</text>
<text x="233.4" y="32.6">D-</text>
<text x="233.4" y="35.1">D-</text>
<text x="247.8" y="32.6">CC1</text>
<text x="247.8" y="35.1">CC2</text>
<text x="36.8" y="37.7">10uF</text>
<text x="56.1" y="40.2">EN</text>
<text x="61.8" y="38.8" transform="rotate(-90 61.8 38.8)">AVIN</text>
<text x="66.9" y="39" transform="rotate(-90 66.9 39)">PVIN</text>
<text x="68.1" y="40.2">SW</text>
<text x="75.9" y="37.7">2.2uH</text>
<text x="212.7" y="38.9">R34</text>
<text x="217.8" y="40.2">R22</text>
<text x="233.4" y="37.7">D+</text>
<text x="233.4" y="40.2">D+</text>
<text x="246.6" y="37.7">SBU1</text>
<text x="246.6" y="40.2">SBU2</text>
<text x="43.2" y="46.5">C29</text>
<text x="56.1" y="47.8">FSW</text>
<text x="56.1" y="45.3">DEF</text>
<text x="56.1" y="42.7">SS/TR</text>
<text x="67.1" y="45.3">VOS</text>
<text x="68.2" y="47.8">PG</text>
<text x="82.6" y="42.7">R24</text>
<text x="102.9" y="45.3">C30</text>
<text x="102.9" y="47.8">22uF</text>
<text x="233.4" y="45.3">SHIELD</text>
<text x="247.7" y="45.3">GND</text>
<text x="271.3" y="43.2" transform="rotate(-90 271.3 43.2)">5.11K</text>
<text x="275.1" y="43.2" transform="rotate(-90 275.1 43.2)">5.11K</text>
<text x="43.2" y="49.1">3.3nF</text>
<text x="68.4" y="50.4">FB</text>
<text x="87.2" y="49.5" transform="rotate(-90 87.2 49.5)">R100K</text>
<text x="235.6" y="52.9">R32</text>
<text x="61.8" y="54.4" transform="rotate(-90 61.8 54.4)">AGND</text>
<text x="64.3" y="54.4" transform="rotate(-90 64.3 54.4)">EP</text>
<text x="66.9" y="54.4" transform="rotate(-90 66.9 54.4)">PGND</text>
<text x="240.5" y="54.2">R1M</text>
<text x="204.7" y="65.6">TPS2069C</text>
<text x="208.2" y="63.1">U5</text>
<text x="204.2" y="69.4">~{OC}</text>
<text x="204.2" y="71.9">EN</text>
<text x="211.1" y="71.9">OUT</text>
<text x="212.8" y="69.4">IN</text>
<text x="263.9" y="71.9">VBUS</text>
<text x="204.2" y="74.5">GND</text>
<text x="247" y="73.2">R37</text>
<text x="247" y="75.8">R38</text>
<text x="252.1" y="74.5">R22</text>
<text x="252.1" y="77">R22</text>
<text x="263.9" y="77">D-</text>
<text x="263.9" y="74.5">D+</text>
<text x="274.3" y="73.2">J6</text>
<text x="274.3" y="75.8">USB_A1</text>
<text x="263.9" y="79.6">GND</text>
<text x="271.3" y="80.3" transform="rotate(-90 271.3 80.3)">Shield</text>
<text x="34.9" y="87.2">R26</text>
<text x="39.4" y="88.5">R10K</text>
<text x="93.7" y="88.5">VDD33</text>
<text x="118.5" y="88.5">USBDM_DN1/PRT_DIS_M1</text>
<text x="149.2" y="87.2">R43</text>
<text x="149.2" y="89.7">R44</text>
<text x="154.3" y="88.5">R22</text>
<text x="247" y="84.6">R41</text>
<text x="252" y="85.9">R1M</text>
<text x="34.9" y="94.8">R27</text>
<text x="93.7" y="91">VDD33</text>
<text x="93.7" y="93.5">VDD33</text>
<text x="118.9" y="91">USBDP_DN1/PRT_DIS_P1</text>
<text x="133.7" y="93.5">PRTPWR1</text>
<text x="154.3" y="91">R22</text>
<text x="204.7" y="94.8">TPS2069C</text>
<text x="208.2" y="92.3">U6</text>
<text x="34.9" y="97.3">R28</text>
<text x="34.9" y="99.9">R29</text>
<text x="39.4" y="98.6">R10K</text>
<text x="39.4" y="101.2">R10K</text>
<text x="39.4" y="96.1">R10K</text>
<text x="93.7" y="96.1">VDD33</text>
<text x="93.7" y="98.6">VDD33</text>
<text x="93.7" y="101.2">VDD33</text>
<text x="123.4" y="98.6">PRTSWP1/LED_A_N1</text>
<text x="124.5" y="101.2">BOOST0/LED_B_N1</text>
<text x="135" y="96.1">OCS_N1</text>
<text x="204.2" y="98.6">~{OC}</text>
<text x="204.2" y="101.2">EN</text>
<text x="211.1" y="101.2">OUT</text>
<text x="212.8" y="98.6">IN</text>
<text x="263.9" y="101.2">VBUS</text>
<text x="34.9" y="107.5">R30</text>
<text x="93.7" y="107.5">PRTPWR_POL</text>
<text x="118.5" y="107.5">USBDM_DN2/PRT_DIS_M2</text>
<text x="204.2" y="103.7">GND</text>
<text x="247" y="102.4">R39</text>
<text x="247" y="105">R40</text>
<text x="252.1" y="103.7">R22</text>
<text x="252.1" y="106.2">R22</text>
<text x="263.9" y="106.2">D-</text>
<text x="263.9" y="103.7">D+</text>
<text x="274.3" y="102.4">J7</text>
<text x="274.3" y="105">USB_A2</text>
<text x="34.9" y="110">R31</text>
<text x="39.4" y="111.3">R10K</text>
<text x="39.4" y="108.8">R10K</text>
<text x="93.7" y="110">VBUS_DET</text>
<text x="118.9" y="110">USBDP_DN2/PRT_DIS_P2</text>
<text x="133.7" y="112.6">PRTPWR2</text>
<text x="247" y="113.9">R42</text>
<text x="263.9" y="108.8">GND</text>
<text x="271.3" y="109.5" transform="rotate(-90 271.3 109.5)">Shield</text>
<text x="93.7" y="115.1">USBDM_UP</text>
<text x="93.7" y="117.7">USBDP_UP</text>
<text x="123.4" y="117.7">PRTSWP2/LED_A_N2</text>
<text x="135" y="115.1">OCS_N2</text>
<text x="252" y="115.1">R1M</text>
<text x="93.7" y="125.3">TEST</text>
<text x="93.7" y="122.7">RESET_N</text>
<text x="124.5" y="120.2">BOOST1/LED_B_N2</text>
<text x="77.5" y="130.4">R12K</text>
<text x="83.2" y="129.1">R25</text>
<text x="93.7" y="130.4">RBIAS</text>
<text x="118.5" y="126.6">USBDM_DN3/PRT_DIS_M3</text>
<text x="118.9" y="129.1">USBDP_DN3/PRT_DIS_P3</text>
<text x="133.7" y="131.6">PRTPWR3</text>
<text x="33.1" y="138">Y2</text>
<text x="93.7" y="138">XTALOUT</text>
<text x="93.7" y="135.4">XTALIN/CLKIN</text>
<text x="123.4" y="136.7">PRTSWP3/LED_A_N3</text>
<text x="135" y="134.2">OCS_N3</text>
<text x="31.1" y="140.5">48mhz</text>
<text x="93.7" y="143.1">PLLFILT</text>
<text x="123.4" y="139.3">GANG_EN/LED_B_N3</text>
<text x="24.1" y="149.4">C32</text>
<text x="50.8" y="148.1">C31</text>
<text x="67.3" y="149.4">C34</text>
<text x="78.7" y="149.4">C33</text>
<text x="93.7" y="145.6">CRFILT</text>
<text x="118.5" y="145.6">USBDM_DN4/PRT_DIS_M4</text>
<text x="118.9" y="148.1">USBDP_DN4/PRT_DIS_P4</text>
<text x="24.1" y="152">22pF</text>
<text x="50.8" y="150.7">22pF</text>
<text x="67.3" y="152">1uF</text>
<text x="78.7" y="152">1uF</text>
<text x="123.4" y="155.8">PRTSWP4/LED_A_N4</text>
<text x="133.7" y="150.7">PRTPWR4</text>
<text x="135" y="153.2">OCS_N4</text>
<text x="133.2" y="158.3">LED_B_N4</text>
<text x="93.7" y="167.2">SDA/SMBDATA/NON_REM1</text>
<text x="93.7" y="164.7">SCL/SMBCLK/CFG_SEL0</text>
<text x="93.7" y="172.3">HS_IND/CFG_SEL1</text>
<text x="93.7" y="169.7">SUSP_IND/LOCAL_PWR/NON_REM0</text>
<text x="93.7" y="174.8">CFG_SEL2</text>
<text x="93.7" y="177.4">SEL48</text>
<text x="138.9" y="177.4">VSS</text>
<text x="118.1" y="181.2">U2</text>
<text x="120.7" y="183.7">USB2514-HZH</text>
<text x="135.8" y="183.7">(C184347)</text>
</g>
</svg>
